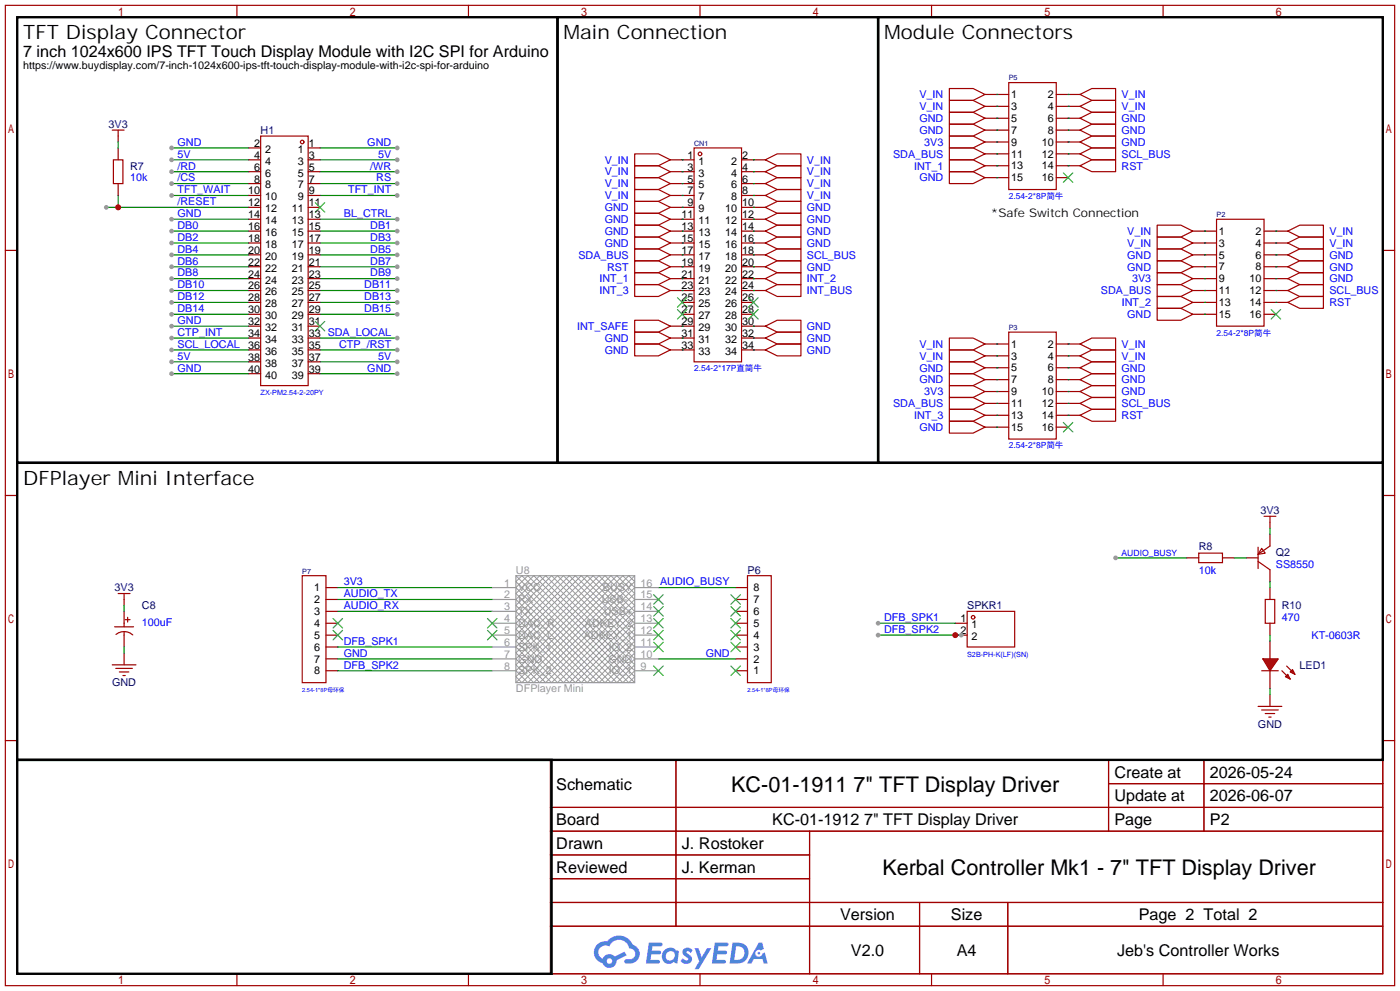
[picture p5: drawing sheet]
<svg xmlns="http://www.w3.org/2000/svg" width="299mm" height="212mm" viewBox="0 0 299 212" stroke-linecap="round" stroke-linejoin="round" font-family="sans-serif">
<g fill="none" stroke="#a10000" stroke-width=".25">
<path d="M1.1 1.1h297.2v209.6h-297.2zM3.7 3.7h292.1v204.5h-292.1zM50.7 1.1v2.6M100.2 1.1v2.6M149.7 1.1v2.6M199.3 1.1v2.6M248.8 1.1v2.6M1.1 53.5h2.6M295.8 53.5h2.5M1.1 105.9h2.6M295.8 105.9h2.5M1.1 158.3h2.6"/>
<path d="M295.8 158.3h2.5M117.7 162.4h178.1v45.8h-178.1zM117.7 172.6h178.1M117.7 177.7h178.1M144.6 162.4v35.6M173.2 177.7v30.5M237.1 162.4v15.3M237.1 167.5h58.7M257.5 162.4v15.3M117.7 182.8h55.5M117.7 192.9h178.1M117.7 187.8h55.5"/>
<path d="M117.7 198h178.1M196.7 192.9v15.3M215.6 192.9v15.3M50.7 208.2v2.5M100.2 208.2v2.5M149.7 208.2v2.5M199.3 208.2v2.5M248.8 208.2v2.5"/>
</g>
<g fill="#5487ff">
<path d="M146.3 202.8a1.3 1.3 0 0 1 1.8 .3l-.4 .6a.54 .54 0 0 0-.9-.2l.1 .2a1.28 1.28 0 0 1 .8 2 1.53 1.53 0 0 1-2.2-.3l.6-.6 .7 .5a.31 .31 0 0 0 .4-.3 .31 .31 0 0 0-.3-.3 1.12 1.12 0 0 1-.6-1.9z"/>
<path d="M148.6 202.7h.8l.7 1.9 1.2-1.9h.9l-2.7 4.5h-.9l.9-1.7z"/>
<path d="M138.8 201.5h1.6a1.31 1.31 0 0 1 1.3 .2 .4 .4 0 0 1-.4 .6h-1.7l-.2 .9h1.7a.4 .4 0 0 1 .3 .4 .4 .4 0 0 1-.4 .4h-1.7l-.1 1.2h1.3a.46 .46 0 0 1 .5 .1 .46 .46 0 0 1 .1 .5l-.3 .2h-2.6z"/>
<path d="M152.9 201.5h1.6a1.32 1.32 0 0 1 1.3 .2 .39 .39 0 0 1-.4 .6h-1.7l-.2 .9h1.7a.4 .4 0 0 1 .3 .4 .4 .4 0 0 1-.4 .4h-1.7l-.1 1.2h1.3a.46 .46 0 0 1 .5 .1 .46 .46 0 0 1 .1 .5l-.3 .2h-2.6z"/>
<path d="M162.3 201.5h.7l.4 1.3-.7 .4a.75 .75 0 0 0-1.1 .3 .75 .75 0 0 0 .5 1 .75 .75 0 0 0 1-.6l.5-.3 .6 2.4h-.8l-.3-1h-1.8l-.6 1h-.9z"/>
<path d="M156.7 201.5l-.6 4.5h1.4a2.27 2.27 0 0 0 2.6-2.3 2.27 2.27 0 0 0-2.7-2.2zM157.5 202.3a1.5 1.5 0 0 1 1.8 1.5 1.5 1.5 0 0 1-2 1.4h-.2z"/>
<path d="M142.1 203.1a1.6 1.6 0 0 0-.3 2.3 1.6 1.6 0 0 0 2.3 .2l.8 .4 .3-2.5-.2-.3h-.4a1.58 1.58 0 0 0-2.5-.1zM142.7 203.6a.98 .98 0 0 1 1.6 .5 .98 .98 0 0 1-1 1.2 .94 .94 0 0 1-.9-.6 .94 .94 0 0 1 .3-1.1z"/>
<path d="M127.8 201.9a2.37 2.37 0 0 0 1.1 4 1.54 1.54 0 0 0 1.8 1 1.54 1.54 0 0 0 1.2-1.6l2.2-1.1-.5-.8-2.1 1.1a1.57 1.57 0 0 0-2.6 .4 1.5 1.5 0 0 1-.7-2.1 1.5 1.5 0 0 1 2.1-.5 2.23 2.23 0 0 1 2.3-1.4 2.23 2.23 0 0 1 2 1.8 1.16 1.16 0 0 1 1.3 1.1 1.16 1.16 0 0 1-1.1 1.3h-.7a.47 .47 0 0 0-.6 .3 .47 .47 0 0 0 .5 .6 2.17 2.17 0 0 0 2.5-1 2.17 2.17 0 0 0-.4-2.7l-.8-.4a3.2 3.2 0 0 0-5.4-.7l-1.1 .1zM129.8 205.4a.58 .58 0 0 1 1.1 0 .58 .58 0 0 1-1.1 0z"/>
<circle cx="162.3" cy="203.8" r=".28"/>
</g>
<g fill="none" stroke="#870000" stroke-width=".25">
<path d="M213.2 20.2h2.6M213.2 22.7h2.6M213.2 25.3h2.6M213.2 27.8h2.6M213.2 30.4h2.6M213.2 32.9h2.6M213.2 35.4h2.6M213.2 38h2.6M225.9 20.2h2.6M225.9 22.7h2.6M225.9 25.3h2.6M225.9 27.8h2.6"/>
<path d="M225.9 30.4h2.6M225.9 32.9h2.6M225.9 35.4h2.6M225.9 38h2.6"/>
</g>
<path d="M215.8 17.7h10.1v22.8h-10.1z" fill="none" stroke="#a10000" stroke-width=".25"/>
<path d="M227.5 37l2 2M229.5 37l-2 2" fill="none" stroke="#3c3" stroke-width=".25"/>
<path d="M36.7 46.9h16.5" fill="none" stroke="#008700" stroke-width=".25"/>
<circle cx="36.7" cy="46.9" r=".51" fill="#999"/>
<path d="M36.7 54.5h16.5" fill="none" stroke="#008700" stroke-width=".25"/>
<circle cx="36.7" cy="54.5" r=".51" fill="#999"/>
<path d="M36.7 49.4h16.5" fill="none" stroke="#008700" stroke-width=".25"/>
<circle cx="36.7" cy="49.4" r=".51" fill="#999"/>
<path d="M210.7 38h2.5" fill="none" stroke="#870000" stroke-width=".25"/>
<path d="M203.1 36.7h5.1l2.5 1.3-2.5 1.2h-5.1z" fill="none" stroke="#a10000" stroke-width=".25"/>
<path d="M36.7 69.7h16.5" fill="none" stroke="#008700" stroke-width=".25"/>
<circle cx="36.7" cy="69.7" r=".51" fill="#999"/>
<path d="M36.7 67.2h16.5" fill="none" stroke="#008700" stroke-width=".25"/>
<circle cx="36.7" cy="67.2" r=".51" fill="#999"/>
<path d="M36.7 79.9h16.5" fill="none" stroke="#008700" stroke-width=".25"/>
<circle cx="36.7" cy="79.9" r=".51" fill="#999"/>
<path d="M36.7 51.9h16.5" fill="none" stroke="#008700" stroke-width=".25"/>
<circle cx="36.7" cy="51.9" r=".51" fill="#999"/>
<path d="M36.7 72.3h16.5" fill="none" stroke="#008700" stroke-width=".25"/>
<circle cx="36.7" cy="72.3" r=".51" fill="#999"/>
<path d="M36.7 59.6h16.5" fill="none" stroke="#008700" stroke-width=".25"/>
<circle cx="36.7" cy="59.6" r=".51" fill="#999"/>
<path d="M36.7 74.8h16.5" fill="none" stroke="#008700" stroke-width=".25"/>
<circle cx="36.7" cy="74.8" r=".51" fill="#999"/>
<path d="M36.7 64.6h16.5" fill="none" stroke="#008700" stroke-width=".25"/>
<circle cx="36.7" cy="64.6" r=".51" fill="#999"/>
<path d="M36.7 31.6h16.5" fill="none" stroke="#008700" stroke-width=".25"/>
<circle cx="36.7" cy="31.6" r=".51" fill="#999"/>
<path d="M36.7 57h16.5" fill="none" stroke="#008700" stroke-width=".25"/>
<circle cx="36.7" cy="57" r=".51" fill="#999"/>
<path d="M36.7 62.1h16.5" fill="none" stroke="#008700" stroke-width=".25"/>
<circle cx="36.7" cy="62.1" r=".51" fill="#999"/>
<path d="M68.5 79.9h16.5" fill="none" stroke="#008700" stroke-width=".25"/>
<circle cx="85" cy="79.9" r=".51" fill="#999"/>
<path d="M68.5 31.6h16.5" fill="none" stroke="#008700" stroke-width=".25"/>
<circle cx="85" cy="31.6" r=".51" fill="#999"/>
<path d="M36.7 77.3h16.5" fill="none" stroke="#008700" stroke-width=".25"/>
<circle cx="36.7" cy="77.3" r=".51" fill="#999"/>
<path d="M36.7 39.2h16.5" fill="none" stroke="#008700" stroke-width=".25"/>
<circle cx="36.7" cy="39.2" r=".51" fill="#999"/>
<path d="M22.7 44.3h30.5M25.3 41.8v2.5" fill="none" stroke="#008700" stroke-width=".25"/>
<circle cx="25.3" cy="44.3" r=".63" fill="#c00"/>
<circle cx="22.7" cy="44.3" r=".51" fill="#999"/>
<path d="M36.7 34.2h16.5" fill="none" stroke="#008700" stroke-width=".25"/>
<circle cx="36.7" cy="34.2" r=".51" fill="#999"/>
<path d="M36.7 36.7h16.5" fill="none" stroke="#008700" stroke-width=".25"/>
<circle cx="36.7" cy="36.7" r=".51" fill="#999"/>
<path d="M36.7 41.8h16.5" fill="none" stroke="#008700" stroke-width=".25"/>
<circle cx="36.7" cy="41.8" r=".51" fill="#999"/>
<path d="M213.2 38h.1M68.5 49.4h16.5" fill="none" stroke="#008700" stroke-width=".25"/>
<circle cx="85" cy="49.4" r=".51" fill="#999"/>
<path d="M68.5 64.6h16.5" fill="none" stroke="#008700" stroke-width=".25"/>
<circle cx="85" cy="64.6" r=".51" fill="#999"/>
<path d="M68.5 62.1h16.5" fill="none" stroke="#008700" stroke-width=".25"/>
<circle cx="85" cy="62.1" r=".51" fill="#999"/>
<path d="M68.5 77.3h16.5" fill="none" stroke="#008700" stroke-width=".25"/>
<circle cx="85" cy="77.3" r=".51" fill="#999"/>
<path d="M68.5 59.6h16.5" fill="none" stroke="#008700" stroke-width=".25"/>
<circle cx="85" cy="59.6" r=".51" fill="#999"/>
<path d="M68.5 57h16.5" fill="none" stroke="#008700" stroke-width=".25"/>
<circle cx="85" cy="57" r=".51" fill="#999"/>
<path d="M68.5 67.2h16.5" fill="none" stroke="#008700" stroke-width=".25"/>
<circle cx="85" cy="67.2" r=".51" fill="#999"/>
<path d="M68.5 34.2h16.5" fill="none" stroke="#008700" stroke-width=".25"/>
<circle cx="85" cy="34.2" r=".51" fill="#999"/>
<path d="M68.5 54.5h16.5" fill="none" stroke="#008700" stroke-width=".25"/>
<circle cx="85" cy="54.5" r=".51" fill="#999"/>
<path d="M68.5 36.7h16.5" fill="none" stroke="#008700" stroke-width=".25"/>
<circle cx="85" cy="36.7" r=".51" fill="#999"/>
<path d="M68.5 72.3h16.5" fill="none" stroke="#008700" stroke-width=".25"/>
<circle cx="85" cy="72.3" r=".51" fill="#999"/>
<path d="M68.5 41.8h16.5" fill="none" stroke="#008700" stroke-width=".25"/>
<circle cx="85" cy="41.8" r=".51" fill="#999"/>
<path d="M68.5 46.9h16.5" fill="none" stroke="#008700" stroke-width=".25"/>
<circle cx="85" cy="46.9" r=".51" fill="#999"/>
<path d="M68.5 39.2h16.5" fill="none" stroke="#008700" stroke-width=".25"/>
<circle cx="85" cy="39.2" r=".51" fill="#999"/>
<path d="M68.5 51.9h16.5" fill="none" stroke="#008700" stroke-width=".25"/>
<circle cx="85" cy="51.9" r=".51" fill="#999"/>
<path d="M68.5 74.8h16.5" fill="none" stroke="#008700" stroke-width=".25"/>
<circle cx="85" cy="74.8" r=".51" fill="#999"/>
<g fill="none" stroke="#870000" stroke-width=".25">
<path d="M25.3 29.1v1.3M210.7 35.4h2.5M210.7 32.9h2.5M210.7 30.4h2.5M210.7 22.7h2.5M210.7 20.2h2.5M210.7 25.3h2.5M210.7 27.8h2.5M228.5 32.9h2.5M228.5 30.4h2.5M228.5 22.7h2.5M228.5 20.2h2.5"/>
<path d="M228.5 25.3h2.5M228.5 27.8h2.5M257.7 49.4h2.5M257.7 51.9h2.5M257.7 54.5h2.5M257.7 57h2.5M257.7 59.6h2.5M270.4 49.4h2.5M270.4 51.9h2.5M270.4 54.5h2.5M270.4 57h2.5M270.4 59.6h2.5"/>
<path d="M257.7 62.1h2.5M257.7 64.6h2.5M257.7 67.2h2.5M270.4 62.1h2.5M270.4 64.6h2.5M270.4 67.2h2.5M271.7 137v3.8M271.7 143.4v3.8"/>
</g>
<g fill="none" stroke="#a10000" stroke-width=".25">
<path d="M203.1 18.9h5.1l2.5 1.3-2.5 1.3h-5.1zM24 27.8h2.5M25.3 27.8v1.3M203.1 34.2h5.1l2.5 1.2-2.5 1.3h-5.1zM203.1 31.6h5.1l2.5 1.3-2.5 1.3h-5.1zM203.1 29.1h5.1l2.5 1.3-2.5 1.2h-5.1zM203.1 21.5h5.1l2.5 1.2-2.5 1.3h-5.1zM203.1 24h5.1l2.5 1.3-2.5 1.2h-5.1zM203.1 26.5h5.1l2.5 1.3-2.5 1.3h-5.1zM231 32.9l2.6-1.3h5v2.6h-5zM231 22.7l2.6-1.2h5v2.5h-5zM231 20.2l2.6-1.3h5v2.6h-5z"/>
<path d="M231 25.3l2.6-1.3h5v2.5h-5zM231 27.8l2.6-1.3h5v2.6h-5zM231 30.4l2.6-1.3h5v2.5h-5zM260.2 46.9h10.2v22.8h-10.2zM269.9 143.4h3.5"/>
</g>
<g fill="none" stroke="#008700" stroke-width=".25">
<path d="M213.2 35.4h.1M213.2 32.9h.1M213.2 30.4h.1M213.2 20.2h.1M213.2 22.7h.1M213.2 25.3h.1M213.2 27.8h.1M228.5 32.9h.1M228.5 22.7h.1M228.5 20.2h.1M228.5 25.3h.1M228.5 27.8h.1"/>
<path d="M228.5 30.4h.1"/>
</g>
<path d="M271.9 66.2l2 2M273.9 66.2l-2 2" fill="none" stroke="#3c3" stroke-width=".25"/>
<g fill="#f00" stroke="#a10000" stroke-width=".25">
<path d="M270.1 140.8h3.3l-1.7 2.6z"/>
<path d="M276.5 143.1l.5 1-1-.5z"/>
<path d="M275.5 144.1l.5 1.1-1-.5z"/>
</g>
<g fill="none" stroke="#a10000" stroke-width=".25">
<path d="M247.5 58.3h5.1l2.5 1.3-2.5 1.2h-5.1zM247.5 48.1h5.1l2.5 1.3-2.5 1.3h-5.1zM247.5 50.7h5.1l2.5 1.2-2.5 1.3h-5.1zM275.5 51.9l2.5-1.2h5.1v2.5h-5.1zM275.5 49.4l2.5-1.3h5.1v2.6h-5.1zM247.5 65.9h5.1l2.5 1.3-2.5 1.3h-5.1zM247.5 63.4h5.1l2.5 1.2-2.5 1.3h-5.1zM247.5 60.8h5.1l2.5 1.3-2.5 1.3h-5.1zM275.5 62.1l2.5-1.3h5.1v2.6h-5.1zM64.6 123.1h5.1v22.8h-5.1zM159.9 123.1h5.1v22.8h-5.1zM206.9 130.7h10.1v7.6h-10.1z"/>
<path d="M269.1 151h5.1M269.9 151.8h3.5M270.6 152.5h2.1M271.4 153.3h.5M274.2 143.4l1 1M275.2 142.4l1 1"/>
<circle cx="208.2" cy="132" r=".38"/>
</g>
<g fill="none" stroke="#870000" stroke-width=".25">
<path d="M255.1 59.6h2.6M255.1 51.9h2.6M255.1 49.4h2.6M272.9 51.9h2.6M272.9 49.4h2.6M255.1 67.2h2.6M255.1 64.6h2.6M255.1 62.1h2.6M272.9 62.1h2.6M69.7 138.3h2.6M69.7 135.8h2.6M69.7 133.2h2.6"/>
<path d="M69.7 130.7h2.6M69.7 128.1h2.6M69.7 125.6h2.6M157.4 138.3h2.5M157.4 135.8h2.5M157.4 133.2h2.5M157.4 130.7h2.5M157.4 128.1h2.5M157.4 125.6h2.5M204.3 135.8h2.6M204.3 133.2h2.6M69.7 143.4h2.6"/>
<path d="M69.7 140.8h2.6M157.4 143.4h2.5M157.4 140.8h2.5M271.7 148.5v2.5"/>
</g>
<g fill="none" stroke="#008700" stroke-width=".25">
<path d="M257.7 59.6h.1M257.7 49.4h.1M272.9 51.9h.1M272.9 49.4h.1M257.7 67.2h.1M257.7 64.6h.1M257.7 62.1h.1M272.9 62.1h.1M72.3 138.3h33M72.3 125.6h33M72.3 130.7h33M140.8 125.6h16.6"/>
<path d="M187.8 133.2h16.5M72.3 140.8h33M72.3 143.4h33M140.8 140.8h16.6M271.7 147.2v1.3"/>
</g>
<g fill="none" stroke="#3c3" stroke-width=".25">
<path d="M71.2 132.2l2.1 2M71.2 134.7l2.1 2.1M73.3 132.2l-2.1 2M73.3 134.7l-2.1 2.1M156.3 137.3l2.1 2M156.3 134.7l2.1 2.1M156.3 132.2l2.1 2M156.3 129.7l2.1 2M156.3 127.1l2.1 2.1M158.4 137.3l-2.1 2M158.4 134.7l-2.1 2.1M158.4 132.2l-2.1 2"/>
<path d="M158.4 129.7l-2.1 2M158.4 127.1l-2.1 2.1M156.3 142.4l2.1 2M158.4 142.4l-2.1 2"/>
</g>
<circle cx="187.8" cy="133.2" r=".51" fill="#999"/>
<path d="M187.8 135.8h17.8" fill="none" stroke="#008700" stroke-width=".25"/>
<circle cx="204.3" cy="135.8" r=".63" fill="#c00"/>
<g fill="#999">
<circle cx="205.6" cy="135.8" r=".51"/>
<circle cx="187.8" cy="135.8" r=".51"/>
</g>
<path d="M257.7 51.9h.1M257.7 54.5h.1M257.7 57h.1M272.9 54.5h.1M272.9 57h.1M272.9 59.6h.1M238.6 119.3h15.3" fill="none" stroke="#008700" stroke-width=".25"/>
<g fill="none" stroke="#870000" stroke-width=".25">
<path d="M53.2 31.6h2.6M53.2 34.2h2.6M53.2 36.7h2.6M53.2 39.2h2.6M65.9 31.6h2.6M65.9 34.2h2.6M65.9 36.7h2.6M65.9 39.2h2.6M228.5 35.4h2.5M53.2 54.5h2.6M53.2 41.8h2.6M53.2 44.3h2.6"/>
<path d="M53.2 46.9h2.6M53.2 49.4h2.6M53.2 51.9h2.6M53.2 59.6h2.6M53.2 57h2.6M65.9 54.5h2.6M65.9 41.8h2.6M65.9 44.3h2.6M65.9 46.9h2.6M65.9 49.4h2.6M65.9 51.9h2.6M65.9 59.6h2.6"/>
<path d="M65.9 57h2.6M255.1 54.5h2.6M255.1 57h2.6M272.9 54.5h2.6M272.9 59.6h2.6M272.9 57h2.6M53.2 79.9h2.6M53.2 77.3h2.6M53.2 74.8h2.6M53.2 72.3h2.6M53.2 69.7h2.6M53.2 67.2h2.6"/>
<path d="M53.2 64.6h2.6M53.2 62.1h2.6M65.9 79.9h2.6M65.9 77.3h2.6M65.9 74.8h2.6M65.9 72.3h2.6M65.9 69.7h2.6M65.9 67.2h2.6M65.9 64.6h2.6M65.9 62.1h2.6"/>
</g>
<g fill="none" stroke="#a10000" stroke-width=".25">
<path d="M55.8 29.1h10.1v53.3h-10.1zM231 35.4l2.6-1.2h5v2.5h-5zM247.5 53.2h5.1l2.5 1.3-2.5 1.3h-5.1zM247.5 55.8h5.1l2.5 1.2-2.5 1.3h-5.1zM275.5 54.5l2.5-1.3h5.1v2.6h-5.1zM275.5 57l2.5-1.2h5.1v2.5h-5.1zM275.5 59.6l2.5-1.3h5.1v2.5h-5.1z"/>
<circle cx="64.6" cy="30.4" r=".38"/>
</g>
<path d="M3.7 3.7h115.6v95.2h-115.6zM3.7 98.9h292.1v63.5h-292.1z" fill="none" stroke="#000" stroke-width=".51"/>
<path d="M67.4 43.3l2.1 2M69.5 43.3l-2.1 2M67.4 68.7l2.1 2M69.5 68.7l-2.1 2" fill="none" stroke="#3c3" stroke-width=".25"/>
<circle cx="238.6" cy="119.3" r=".51" fill="#999"/>
<g fill="none" stroke="#a10000" stroke-width=".25">
<path d="M24.3 34.2h2v5h-2zM135.8 32.9h5l2.6 1.3-2.6 1.2h-5zM135.8 35.4h5l2.6 1.3-2.6 1.3h-5zM135.8 38h5l2.6 1.2-2.6 1.3h-5zM148.5 31.6h10.1v45.7h-10.1zM163.7 34.2l2.5-1.3h5.1v2.5h-5.1zM163.7 36.7l2.5-1.3h5.1v2.6h-5.1zM163.7 39.2l2.5-1.2h5.1v2.5h-5.1zM135.8 40.5h5l2.6 1.3-2.6 1.3h-5zM135.8 43.1h5l2.6 1.2-2.6 1.3h-5zM135.8 45.6h5l2.6 1.3-2.6 1.2h-5zM135.8 48.1h5l2.6 1.3-2.6 1.3h-5z"/>
<path d="M135.8 50.7h5l2.6 1.2-2.6 1.3h-5zM135.8 53.2h5l2.6 1.3-2.6 1.3h-5zM135.8 55.8h5l2.6 1.2-2.6 1.3h-5zM135.8 58.3h5l2.6 1.3-2.6 1.2h-5zM163.7 41.8l2.5-1.3h5.1v2.6h-5.1zM163.7 44.3l2.5-1.2h5.1v2.5h-5.1zM163.7 46.9l2.5-1.3h5.1v2.5h-5.1zM163.7 49.4l2.5-1.3h5.1v2.6h-5.1zM163.7 51.9l2.5-1.2h5.1v2.5h-5.1zM163.7 54.5l2.5-1.3h5.1v2.6h-5.1zM163.7 57l2.5-1.2h5.1v2.5h-5.1zM163.7 59.6l2.5-1.3h5.1v2.5h-5.1z"/>
<path d="M135.8 60.8h5l2.6 1.3-2.6 1.3h-5zM135.8 68.5h5l2.6 1.2-2.6 1.3h-5zM135.8 71h5l2.6 1.3-2.6 1.2h-5zM135.8 73.5h5l2.6 1.3-2.6 1.3h-5zM163.7 62.1l2.5-1.3h5.1v2.6h-5.1zM163.7 69.7l2.5-1.2h5.1v2.5h-5.1zM163.7 72.3l2.5-1.3h5.1v2.5h-5.1zM163.7 74.8l2.5-1.3h5.1v2.6h-5.1zM203.1 72.3h5.1l2.5 1.2-2.5 1.3h-5.1zM203.1 74.8h5.1l2.5 1.3-2.5 1.2h-5.1zM203.1 77.3h5.1l2.5 1.3-2.5 1.3h-5.1zM203.1 79.9h5.1l2.5 1.3-2.5 1.2h-5.1z"/>
<path d="M215.8 71h10.1v22.9h-10.1zM231 76.1l2.6-1.3h5v2.5h-5zM231 73.5l2.6-1.2h5v2.5h-5zM231 78.6l2.6-1.3h5v2.6h-5zM275.5 64.6l2.5-1.2h5.1v2.5h-5.1zM203.1 90h5.1l2.5 1.3-2.5 1.3h-5.1zM203.1 87.5h5.1l2.5 1.3-2.5 1.2h-5.1zM203.1 85h5.1l2.5 1.2-2.5 1.3h-5.1zM203.1 82.4h5.1l2.5 1.3-2.5 1.3h-5.1zM231 86.2l2.6-1.2h5v2.5h-5zM231 81.2l2.6-1.3h5v2.5h-5zM231 83.7l2.6-1.3h5v2.6h-5z"/>
<path d="M231 88.8l2.6-1.3h5v2.5h-5zM256.4 118.2h5.1v2.1h-5.1zM269.1 117v4.5M269.9 117.2l.7 1-1.5 .3zM270.4 110.4h2.5M271.7 116.7l-2.6 1.8M271.7 110.4v1.2M24.5 134h4.1M24.8 135.6a2.74 2.74 0 0 1 3.6 .1M25.3 126.9h2.5M26.5 126.9v1.2M26.5 133.2v.8"/>
<path d="M26.5 135v.8M26.8 132.5h1M27.3 132v1M269.1 120l2.6 1.8M270.6 128.1h2.1v5.1h-2.1zM24 142.1h5.1M24.8 142.9h3.5M25.5 143.6h2.1M26.3 144.4h.5"/>
<circle cx="149.7" cy="32.9" r=".38"/>
</g>
<g fill="none" stroke="#870000" stroke-width=".25">
<path d="M25.3 31.6v2.6M25.3 39.2v2.6M143.4 34.2h5.1M143.4 36.7h5.1M143.4 39.2h5.1M158.6 34.2h5.1M158.6 36.7h5.1M158.6 39.2h5.1M143.4 41.8h5.1M143.4 44.3h5.1M143.4 46.9h5.1M143.4 49.4h5.1"/>
<path d="M143.4 51.9h5.1M143.4 54.5h5.1M143.4 57h5.1M143.4 59.6h5.1M158.6 41.8h5.1M158.6 44.3h5.1M158.6 46.9h5.1M158.6 49.4h5.1M158.6 51.9h5.1M158.6 54.5h5.1M158.6 57h5.1M158.6 59.6h5.1"/>
<path d="M143.4 62.1h5.1M143.4 69.7h5.1M143.4 72.3h5.1M143.4 74.8h5.1M145.9 64.6h2.6M145.9 67.2h2.6M158.6 64.6h2.6M158.6 62.1h5.1M158.6 69.7h5.1M158.6 72.3h5.1M158.6 74.8h5.1M158.6 67.2h2.6"/>
<path d="M210.7 73.5h5.1M210.7 76.1h5.1M210.7 78.6h5.1M225.9 73.5h5.1M225.9 76.1h5.1M225.9 78.6h5.1M272.9 64.6h2.6M210.7 81.2h5.1M210.7 83.7h5.1M210.7 86.2h5.1M210.7 88.8h5.1M210.7 91.3h5.1"/>
<path d="M225.9 81.2h5.1M225.9 83.7h5.1M225.9 86.2h5.1M225.9 88.8h5.1M225.9 91.3h2.6M253.9 119.3h2.5M261.5 119.3h2.5M266.6 119.3h2.5M271.7 111.6v1.3M271.7 114.2v2.5M26.5 128.1v1.3M26.5 130.7v2.5"/>
<path d="M26.5 135.8v2.5M26.5 139.6v2.5M271.7 121.8v2.5M271.7 125.6v2.5M271.7 133.2v2.6"/>
</g>
<g fill="none" stroke="#008700" stroke-width=".25">
<path d="M25.3 30.4v1.2M145.9 34.2h.1M145.9 36.7h.1M145.9 39.2h.1M161.2 34.2h.1M161.2 36.7h.1M161.2 39.2h.1M228.5 35.4h.1M145.9 41.8h.1M145.9 44.3h.1M145.9 46.9h.1M145.9 49.4h.1"/>
<path d="M145.9 51.9h.1M145.9 54.5h.1M145.9 57h.1M145.9 59.6h.1M161.2 41.8h.1M161.2 44.3h.1M161.2 46.9h.1M161.2 49.4h.1M161.2 51.9h.1M161.2 54.5h.1M161.2 57h.1M161.2 59.6h.1"/>
<path d="M145.9 62.1h.1M145.9 69.7h.1M145.9 72.3h.1M145.9 74.8h.1M161.2 62.1h.1M161.2 69.7h.1M161.2 72.3h.1M161.2 74.8h.1M213.2 73.5h.1M213.2 76.1h.1M213.2 78.6h.1M228.5 76.1h.1"/>
<path d="M228.5 73.5h.1M228.5 78.6h.1M272.9 64.6h.1M213.2 91.3h.1M213.2 88.8h.1M213.2 86.2h.1M213.2 83.7h.1M213.2 81.2h.1M228.5 86.2h.1M228.5 81.2h.1M228.5 83.7h.1M228.5 88.8h.1"/>
<path d="M264 119.3h2.6M271.7 112.9v1.3M26.5 129.4v1.3M26.5 138.3v1.3M72.3 128.1h33M271.7 124.3v1.3M271.7 135.8v1.2"/>
</g>
<g fill="none" stroke="#3c3" stroke-width=".25">
<path d="M144.9 63.6l2 2.1M144.9 66.2l2 2M146.9 63.6l-2 2.1M146.9 66.2l-2 2M160.1 66.2l2.1 2M160.1 63.6l2.1 2.1M162.2 66.2l-2.1 2M162.2 63.6l-2.1 2.1M227.5 90.3l2 2M229.5 90.3l-2 2M104.3 132.2l2 2M104.3 134.7l2 2.1"/>
<path d="M106.3 132.2l-2 2M106.3 134.7l-2 2.1M139.8 137.3l2.1 2M139.8 134.7l2.1 2.1M139.8 132.2l2.1 2M139.8 129.7l2.1 2M139.8 127.1l2.1 2.1M141.9 137.3l-2.1 2M141.9 134.7l-2.1 2.1M141.9 132.2l-2.1 2M141.9 129.7l-2.1 2M141.9 127.1l-2.1 2.1"/>
<path d="M139.8 142.4l2.1 2M141.9 142.4l-2.1 2"/>
</g>
<path d="M119.3 3.7h68.5v95.2h-68.5zM187.8 3.7h108v95.2h-108zM3.7 162.4h114.3v45.8h-114.3z" fill="none" stroke="#000" stroke-width=".51"/>
<path d="M110.4 123.1l22.8 22.8 2.6-2.5-20.4-20.3-5 5 17.7 17.8 7.7-7.6-15.3-15.2-10.1 10.1 12.7 12.7 12.7-12.7-10.2-10.1-15.2 15.2 7.6 7.6 17.8-17.8-5.1-5-20.3 20.3 2.5 2.5 22.9-22.8M111.6 123.1l-1.2 1.2 21.6 21.6 3.8-3.8-19.1-19-6.3 6.3 16.5 16.5 8.9-8.9-14-13.9-11.4 11.4 11.4 11.4 14-13.9-8.9-8.9-16.5 16.5 6.3 6.3 19.1-19-3.8-3.8-21.6 21.6 1.2 1.2 22.9-22.8 1.3 1.2-21.6 21.6-3.8-3.8 19-19 6.4 6.3-16.5 16.5-8.9-8.9 13.9-13.9 11.5 11.4-11.5 11.4-13.9-13.9 8.9-8.9 16.5 16.5-6.4 6.3-19-19 3.8-3.8 21.6 21.6-1.3 1.2zM110.4 145.9l22.8-22.8 2.6 2.5-20.4 20.3-5-5.1 17.7-17.7 7.7 7.6-15.3 15.2-10.1-10.1 12.7-12.7 12.7 12.7-10.2 10.1-15.2-15.2 7.6-7.6 17.8 17.7-5.1 5.1-20.3-20.3 2.5-2.5 22.9 22.8" fill="none" stroke="#999" stroke-width=".21"/>
<g fill="none" stroke="#999" stroke-width=".25">
<path d="M105.3 125.6h5.1M105.3 128.1h5.1M105.3 130.7h5.1M105.3 133.2h5.1M105.3 135.8h5.1M105.3 138.3h5.1M110.4 123.1h25.4v22.8h-25.4zM135.8 125.6h5M135.8 128.1h5M135.8 130.7h5M135.8 133.2h5M135.8 135.8h5"/>
<path d="M135.8 138.3h5M105.3 140.8h5.1M105.3 143.4h5.1M135.8 140.8h5M135.8 143.4h5"/>
</g>
<g font-size="4.6">
<text x="156.4" y="169.4">KC-01-1911 7&quot; TFT Display Driver</text>
<text x="188.7" y="187.1">Kerbal Controller Mk1 - 7&quot; TFT Display Driver</text>
</g>
<g font-size="4.2">
<text x="5" y="8.3">TFT Display Connector</text>
<text x="120.5" y="8.3">Main Connection</text>
<text x="189.1" y="8.3">Module Connectors</text>
<text x="5" y="103.6">DFPlayer Mini Interface</text>
</g>
<g font-size="3.5">
<text x="5" y="12.1">7 inch 1024x600 IPS TFT Touch Display Module with I2C SPI for Arduino</text>
<text x="238.4" y="166.2">Create at</text>
<text x="258.8" y="166.2">2026-05-24</text>
<text x="119" y="168.8">Schematic</text>
<text x="238.4" y="171.3">Update at</text>
<text x="258.8" y="171.3">2026-06-07</text>
<text x="119" y="176.4">Board</text>
<text x="165.2" y="176.4">KC-01-1912 7&quot; TFT Display Driver</text>
<text x="238.4" y="176.4">Page</text>
<text x="258.8" y="176.4">P2</text>
<text x="119" y="181.5">Drawn</text>
<text x="145.9" y="181.5">J. Rostoker</text>
<text x="119" y="186.6">Reviewed</text>
<text x="145.9" y="186.6">J. Kerman</text>
<text x="179.7" y="196.7">Version</text>
<text x="203.4" y="196.7">Size</text>
<text x="243.6" y="196.7">Page 2 Total 2</text>
<text x="182" y="204.3">V2.0</text>
<text x="204.7" y="204.3">A4</text>
<text x="239" y="204.3">Jeb's Controller Works</text>
</g>
<text font-size="2.5" x="212" y="46.4">*Safe Switch Connection</text>
<g font-size="2.3">
<text x="5" y="14.7">https://www.buydisplay.com/7-inch-1024x600-ips-tft-touch-display-module-with-i2c-spi-for-arduino</text>
<text x="216.3" y="21">1</text>
<text x="216.3" y="23.5">3</text>
<text x="224.1" y="21">2</text>
<text x="224.1" y="23.5">4</text>
<text x="216.3" y="26.1">5</text>
<text x="216.3" y="28.6">7</text>
<text x="224.1" y="26.1">6</text>
<text x="224.1" y="28.6">8</text>
<text x="54.3" y="33.9">4</text>
<text x="54.3" y="31.4">2</text>
<text x="56.7" y="35.2">4</text>
<text x="56.7" y="32.7">2</text>
<text x="63.7" y="32.7">1</text>
<text x="63.7" y="35.2">3</text>
<text x="66" y="31.4">1</text>
<text x="66" y="33.9">3</text>
<text x="147.1" y="33.9">1</text>
<text x="149.4" y="35.2">1</text>
<text x="156.4" y="35.2">2</text>
<text x="158.7" y="33.9">2</text>
<text x="216.3" y="31.1">9</text>
<text x="216.3" y="33.7">11</text>
<text x="222.9" y="31.1">10</text>
<text x="222.9" y="33.7">12</text>
<text x="53.1" y="41.6">10</text>
<text x="54.3" y="39">8</text>
<text x="54.3" y="36.5">6</text>
<text x="56.7" y="40.3">8</text>
<text x="56.7" y="37.7">6</text>
<text x="63.7" y="37.7">5</text>
<text x="63.7" y="40.3">7</text>
<text x="66" y="36.5">5</text>
<text x="66" y="39">7</text>
<text x="66" y="41.6">9</text>
<text x="147.1" y="36.5">3</text>
<text x="147.1" y="39">5</text>
<text x="147.1" y="41.6">7</text>
<text x="149.4" y="37.7">3</text>
<text x="149.4" y="40.3">5</text>
<text x="156.4" y="40.3">6</text>
<text x="156.4" y="37.7">4</text>
<text x="158.7" y="41.6">8</text>
<text x="158.7" y="39">6</text>
<text x="158.7" y="36.5">4</text>
<text x="216.3" y="36.2">13</text>
<text x="216.3" y="38.8">15</text>
<text x="222.9" y="36.2">14</text>
<text x="222.9" y="38.8">16</text>
<text x="53.1" y="46.6">14</text>
<text x="53.1" y="44.1">12</text>
<text x="56.7" y="47.9">14</text>
<text x="56.7" y="45.4">12</text>
<text x="56.7" y="42.8">10</text>
<text x="62.4" y="45.4">11</text>
<text x="62.4" y="47.9">13</text>
<text x="63.7" y="42.8">9</text>
<text x="66" y="44.1">11</text>
<text x="66" y="46.6">13</text>
<text x="145.8" y="46.6">11</text>
<text x="147.1" y="44.1">9</text>
<text x="149.4" y="42.8">7</text>
<text x="149.4" y="45.4">9</text>
<text x="149.4" y="47.9">11</text>
<text x="155.1" y="47.9">12</text>
<text x="155.1" y="45.4">10</text>
<text x="156.4" y="42.8">8</text>
<text x="158.7" y="46.6">12</text>
<text x="158.7" y="44.1">10</text>
<text x="53.1" y="51.7">18</text>
<text x="53.1" y="49.2">16</text>
<text x="56.7" y="53">18</text>
<text x="56.7" y="50.4">16</text>
<text x="62.4" y="50.4">15</text>
<text x="62.4" y="53">17</text>
<text x="66" y="49.2">15</text>
<text x="66" y="51.7">17</text>
<text x="145.8" y="49.2">13</text>
<text x="145.8" y="51.7">15</text>
<text x="149.4" y="50.4">13</text>
<text x="149.4" y="53">15</text>
<text x="155.1" y="53">16</text>
<text x="155.1" y="50.4">14</text>
<text x="158.7" y="51.7">16</text>
<text x="158.7" y="49.2">14</text>
<text x="260.7" y="50.2">1</text>
<text x="260.7" y="52.7">3</text>
<text x="268.6" y="50.2">2</text>
<text x="268.6" y="52.7">4</text>
<text x="53.1" y="59.3">24</text>
<text x="53.1" y="56.8">22</text>
<text x="53.1" y="54.3">20</text>
<text x="56.7" y="58.1">22</text>
<text x="56.7" y="55.5">20</text>
<text x="62.4" y="55.5">19</text>
<text x="62.4" y="58.1">21</text>
<text x="66" y="54.3">19</text>
<text x="66" y="56.8">21</text>
<text x="66" y="59.3">23</text>
<text x="145.8" y="54.3">17</text>
<text x="145.8" y="56.8">19</text>
<text x="145.8" y="59.3">21</text>
<text x="149.4" y="55.5">17</text>
<text x="149.4" y="58.1">19</text>
<text x="155.1" y="58.1">20</text>
<text x="155.1" y="55.5">18</text>
<text x="158.7" y="59.3">22</text>
<text x="158.7" y="56.8">20</text>
<text x="158.7" y="54.3">18</text>
<text x="260.7" y="55.3">5</text>
<text x="260.7" y="57.8">7</text>
<text x="268.6" y="55.3">6</text>
<text x="268.6" y="57.8">8</text>
<text x="53.1" y="64.4">28</text>
<text x="53.1" y="61.9">26</text>
<text x="56.7" y="65.7">28</text>
<text x="56.7" y="63.1">26</text>
<text x="56.7" y="60.6">24</text>
<text x="62.4" y="60.6">23</text>
<text x="62.4" y="63.1">25</text>
<text x="62.4" y="65.7">27</text>
<text x="66" y="61.9">25</text>
<text x="66" y="64.4">27</text>
<text x="145.8" y="61.9">23</text>
<text x="145.8" y="64.4">25</text>
<text x="149.4" y="60.6">21</text>
<text x="149.4" y="63.1">23</text>
<text x="149.4" y="65.7">25</text>
<text x="155.1" y="65.7">26</text>
<text x="155.1" y="63.1">24</text>
<text x="155.1" y="60.6">22</text>
<text x="158.7" y="64.4">26</text>
<text x="158.7" y="61.9">24</text>
<text x="260.7" y="60.3">9</text>
<text x="260.7" y="62.9">11</text>
<text x="260.7" y="65.4">13</text>
<text x="267.3" y="60.3">10</text>
<text x="267.3" y="62.9">12</text>
<text x="267.3" y="65.4">14</text>
<text x="53.1" y="69.5">32</text>
<text x="53.1" y="67">30</text>
<text x="56.7" y="70.8">32</text>
<text x="56.7" y="68.2">30</text>
<text x="62.4" y="68.2">29</text>
<text x="62.4" y="70.8">31</text>
<text x="66" y="67">29</text>
<text x="66" y="69.5">31</text>
<text x="145.8" y="67">27</text>
<text x="145.8" y="69.5">29</text>
<text x="149.4" y="68.2">27</text>
<text x="149.4" y="70.8">29</text>
<text x="155.1" y="70.8">30</text>
<text x="155.1" y="68.2">28</text>
<text x="158.7" y="69.5">30</text>
<text x="158.7" y="67">28</text>
<text x="260.7" y="68">15</text>
<text x="267.3" y="68">16</text>
<text x="53.1" y="77.1">38</text>
<text x="53.1" y="74.6">36</text>
<text x="53.1" y="72">34</text>
<text x="56.7" y="75.8">36</text>
<text x="56.7" y="73.3">34</text>
<text x="62.4" y="73.3">33</text>
<text x="62.4" y="75.8">35</text>
<text x="66" y="72">33 SDA_LOCAL</text>
<text x="66" y="74.6">35</text>
<text x="66" y="77.1">37</text>
<text x="145.8" y="72">31</text>
<text x="145.8" y="74.6">33</text>
<text x="149.4" y="73.3">31</text>
<text x="149.4" y="75.8">33</text>
<text x="155.1" y="75.8">34</text>
<text x="155.1" y="73.3">32</text>
<text x="158.7" y="74.6">34</text>
<text x="158.7" y="72">32</text>
<text x="216.3" y="74.3">1</text>
<text x="216.3" y="76.9">3</text>
<text x="224.1" y="74.3">2</text>
<text x="224.1" y="76.9">4</text>
<text x="53.1" y="79.7">40</text>
<text x="56.7" y="80.9">40</text>
<text x="56.7" y="78.4">38</text>
<text x="62.4" y="78.4">37</text>
<text x="62.4" y="80.9">39</text>
<text x="66" y="79.7">39</text>
<text x="216.3" y="79.4">5</text>
<text x="216.3" y="81.9">7</text>
<text x="224.1" y="79.4">6</text>
<text x="224.1" y="81.9">8</text>
<text x="216.3" y="84.5">9</text>
<text x="216.3" y="87">11</text>
<text x="216.3" y="89.6">13</text>
<text x="222.9" y="84.5">10</text>
<text x="222.9" y="87">12</text>
<text x="222.9" y="89.6">14</text>
<text x="216.3" y="92.1">15</text>
<text x="222.9" y="92.1">16</text>
<text x="67.2" y="126.4">1</text>
<text x="67.2" y="128.9">2</text>
<text x="67.2" y="131.5">3</text>
<text x="161.2" y="131.5">6</text>
<text x="161.2" y="128.9">7</text>
<text x="161.2" y="126.4">8</text>
<text x="67.2" y="134">4</text>
<text x="67.2" y="136.5">5</text>
<text x="161.2" y="136.5">4</text>
<text x="161.2" y="134">5</text>
<text x="205.5" y="133">1</text>
<text x="205.5" y="135.5">2</text>
<text x="207.8" y="134.3">1</text>
<text x="207.8" y="136.8">2</text>
<text x="67.2" y="139.1">6</text>
<text x="67.2" y="141.6">7</text>
<text x="161.2" y="141.6">2</text>
<text x="161.2" y="139.1">3</text>
<text x="67.2" y="144.2">8</text>
<text x="161.2" y="144.2">1</text>
</g>
<g font-size="2.3" fill="#00f">
<text x="196.7" y="21">V_IN</text>
<text x="196.7" y="23.5">V_IN</text>
<text x="239.9" y="23.5">V_IN</text>
<text x="239.9" y="21">V_IN</text>
<text x="196.7" y="26.1">GND</text>
<text x="196.7" y="28.6">GND</text>
<text x="239.9" y="26.1">GND</text>
<text x="239.9" y="28.6">GND</text>
<text x="38" y="31.2">GND</text>
<text x="38" y="33.7">5V</text>
<text x="78.6" y="31.2">GND</text>
<text x="80.9" y="33.7">5V</text>
<text x="129.4" y="35">V_IN</text>
<text x="172.6" y="35">V_IN</text>
<text x="191" y="33.7">SDA_BUS</text>
<text x="197.7" y="31.2">3V3</text>
<text x="239.9" y="33.7">SCL_BUS</text>
<text x="239.9" y="31.2">GND</text>
<text x="27.8" y="38.8">10k</text>
<text x="38" y="38.8">/CS</text>
<text x="38" y="36.2">/RD</text>
<text x="38" y="41.3">TFT_WAIT</text>
<text x="74.5" y="41.3">TFT_INT</text>
<text x="79.2" y="36.2">/WR</text>
<text x="80.5" y="38.8">RS</text>
<text x="129.4" y="37.5">V_IN</text>
<text x="129.4" y="40.1">V_IN</text>
<text x="172.6" y="37.5">V_IN</text>
<text x="172.6" y="40.1">V_IN</text>
<text x="195.5" y="36.2">INT_1</text>
<text x="196.7" y="38.8">GND</text>
<text x="239.9" y="36.2">RST</text>
<text x="38" y="46.4">GND</text>
<text x="38" y="43.9">/RESET</text>
<text x="73.6" y="46.4">BL_CTRL</text>
<text x="129.4" y="42.6">V_IN</text>
<text x="129.4" y="45.1">GND</text>
<text x="129.4" y="47.7">GND</text>
<text x="172.6" y="42.6">V_IN</text>
<text x="172.6" y="45.1">GND</text>
<text x="172.6" y="47.7">GND</text>
<text x="38" y="48.9">DB0</text>
<text x="38" y="51.5">DB2</text>
<text x="79.2" y="48.9">DB1</text>
<text x="79.2" y="51.5">DB3</text>
<text x="129.4" y="50.2">GND</text>
<text x="129.4" y="52.8">GND</text>
<text x="172.6" y="50.2">GND</text>
<text x="172.6" y="52.8">GND</text>
<text x="241.1" y="50.2">V_IN</text>
<text x="241.1" y="52.8">V_IN</text>
<text x="284.4" y="52.8">V_IN</text>
<text x="284.4" y="50.2">V_IN</text>
<text x="38" y="54">DB4</text>
<text x="38" y="59.1">DB8</text>
<text x="38" y="56.6">DB6</text>
<text x="79.2" y="59.1">DB9</text>
<text x="79.2" y="56.6">DB7</text>
<text x="79.2" y="54">DB5</text>
<text x="123.7" y="55.3">SDA_BUS</text>
<text x="129.9" y="57.8">RST</text>
<text x="172.6" y="55.3">SCL_BUS</text>
<text x="172.6" y="57.8">GND</text>
<text x="241.1" y="55.3">GND</text>
<text x="241.1" y="57.8">GND</text>
<text x="284.4" y="55.3">GND</text>
<text x="284.4" y="57.8">GND</text>
<text x="38" y="64.2">DB12</text>
<text x="38" y="61.6">DB10</text>
<text x="77.9" y="64.2">DB13</text>
<text x="77.9" y="61.6">DB11</text>
<text x="128.2" y="60.4">INT_1</text>
<text x="128.2" y="62.9">INT_3</text>
<text x="172.6" y="60.4">INT_2</text>
<text x="172.6" y="62.9">INT_BUS</text>
<text x="235.5" y="62.9">SDA_BUS</text>
<text x="240" y="65.5">INT_2</text>
<text x="242.1" y="60.4">3V3</text>
<text x="284.4" y="62.9">SCL_BUS</text>
<text x="284.4" y="60.4">GND</text>
<text x="284.4" y="65.5">RST</text>
<text x="38" y="69.3">GND</text>
<text x="38" y="66.7">DB14</text>
<text x="38" y="71.8">CTP_INT</text>
<text x="77.9" y="66.7">DB15</text>
<text x="123.5" y="70.5">INT_SAFE</text>
<text x="172.6" y="70.5">GND</text>
<text x="241.1" y="68">GND</text>
<text x="38" y="74.3">SCL_LOCAL</text>
<text x="38" y="76.9">5V</text>
<text x="72.5" y="74.3">CTP_/RST</text>
<text x="80.9" y="76.9">5V</text>
<text x="129.4" y="73.1">GND</text>
<text x="129.4" y="75.6">GND</text>
<text x="172.6" y="73.1">GND</text>
<text x="172.6" y="75.6">GND</text>
<text x="196.7" y="74.3">V_IN</text>
<text x="196.7" y="76.9">V_IN</text>
<text x="239.9" y="76.9">V_IN</text>
<text x="239.9" y="74.3">V_IN</text>
<text x="38" y="79.4">GND</text>
<text x="78.6" y="79.4">GND</text>
<text x="196.7" y="79.4">GND</text>
<text x="196.7" y="82">GND</text>
<text x="239.9" y="79.4">GND</text>
<text x="239.9" y="82">GND</text>
<text x="191" y="87">SDA_BUS</text>
<text x="195.5" y="89.6">INT_3</text>
<text x="197.7" y="84.5">3V3</text>
<text x="239.9" y="87">SCL_BUS</text>
<text x="239.9" y="84.5">GND</text>
<text x="239.9" y="89.6">RST</text>
<text x="196.7" y="92.1">GND</text>
<text x="73.5" y="125.1">3V3</text>
<text x="256.4" y="122.6">10k</text>
<text x="272.9" y="121.3">SS8550</text>
<text x="73.5" y="130.2">AUDIO_RX</text>
<text x="73.5" y="127.7">AUDIO_TX</text>
<text x="30.4" y="133.8">100uF</text>
<text x="73.5" y="137.8">DFB_SPK1</text>
<text x="189.1" y="132.8">DFB_SPK1</text>
<text x="189.1" y="135.3">DFB_SPK2</text>
<text x="274.2" y="132.8">470</text>
<text x="280.5" y="136.6">KT-0603R</text>
<text x="73.5" y="140.4">GND</text>
<text x="73.5" y="142.9">DFB_SPK2</text>
<text x="151" y="140.4">GND</text>
</g>
<g font-size="2.3" fill="#000080">
<text x="23.2" y="27.4">3V3</text>
<text x="55.8" y="28.6">H1</text>
<text x="27.8" y="36.2">R7</text>
<text x="269.6" y="109.9">3V3</text>
<text x="256.4" y="117.5">R8</text>
<text x="272.9" y="118.8">Q2</text>
<text x="159.9" y="122.6">P6</text>
<text x="24.5" y="126.4">3V3</text>
<text x="30.4" y="130.2">C8</text>
<text x="206.9" y="130.2">SPKR1</text>
<text x="274.2" y="130.2">R10</text>
<text x="278" y="142.9">LED1</text>
<text x="24" y="146.7">GND</text>
<text x="269.1" y="155.6">GND</text>
</g>
<g font-size="2.3" fill="#999">
<text x="107.8" y="125.4">1</text>
<text x="110.4" y="122.6">U8</text>
<text x="137" y="125.4">16 AUDIO_BUSY</text>
<text x="107.8" y="127.9">2</text>
<text x="107.8" y="130.5">3</text>
<text x="110.9" y="126.4">VCC</text>
<text x="110.9" y="128.9">RX</text>
<text x="110.9" y="131.5">TX</text>
<text x="128.7" y="128.9">USB-</text>
<text x="129" y="126.4">BUSY</text>
<text x="129.2" y="131.5">USB+</text>
<text x="137" y="130.5">14</text>
<text x="137" y="127.9">15</text>
<text x="107.8" y="133">4</text>
<text x="107.8" y="135.5">5</text>
<text x="110.9" y="134">DAC_R</text>
<text x="110.9" y="136.5">DAC_L</text>
<text x="124.9" y="136.5">ADKEY_1</text>
<text x="125.1" y="134">ADKEY_2</text>
<text x="137" y="135.5">12</text>
<text x="137" y="133">13</text>
<text x="107.8" y="138.1">6</text>
<text x="107.8" y="140.6">7</text>
<text x="107.8" y="143.2">8</text>
<text x="110.9" y="139.1">SPK_1</text>
<text x="110.9" y="141.6">GND</text>
<text x="130.1" y="141.6">GND</text>
<text x="130.2" y="139.1">IO_2</text>
<text x="137" y="140.6">10</text>
<text x="137" y="138.1">11</text>
<text x="137" y="143.2">9</text>
<text x="110.4" y="148">DFPlayer Mini</text>
<text x="110.9" y="144.2">SPK_2</text>
<text x="130.2" y="144.2">IO_1</text>
</g>
<g font-size="1.8" fill="#00f">
<text x="215.8" y="42.5">2.54-2*8P简牛</text>
<text x="260.2" y="71.7">2.54-2*8P简牛</text>
<text x="148.5" y="79.3">2.54-2*17P直简牛</text>
<text x="215.8" y="95.8">2.54-2*8P简牛</text>
<text x="239.9" y="118.8">AUDIO_BUSY</text>
</g>
<g font-size="1.6" fill="#000080">
<text x="215.8" y="17.2">P5</text>
<text x="148.5" y="31.2">CN1</text>
<text x="260.2" y="46.4">P2</text>
<text x="215.8" y="70.5">P3</text>
<text x="64.6" y="122.6">P7</text>
</g>
<g font-size="1.5" fill="#00f">
<text x="55.8" y="84.5">ZX-PM2.54-2-20PY</text>
<text x="206.9" y="140.4">S2B-PH-K(LF)(SN)</text>
</g>
<g font-size="1.2" fill="#00f">
<text x="64.6" y="147.9">2.54-1*8P母环保</text>
<text x="159.9" y="147.9">2.54-1*8P母环保</text>
</g>
</svg>
